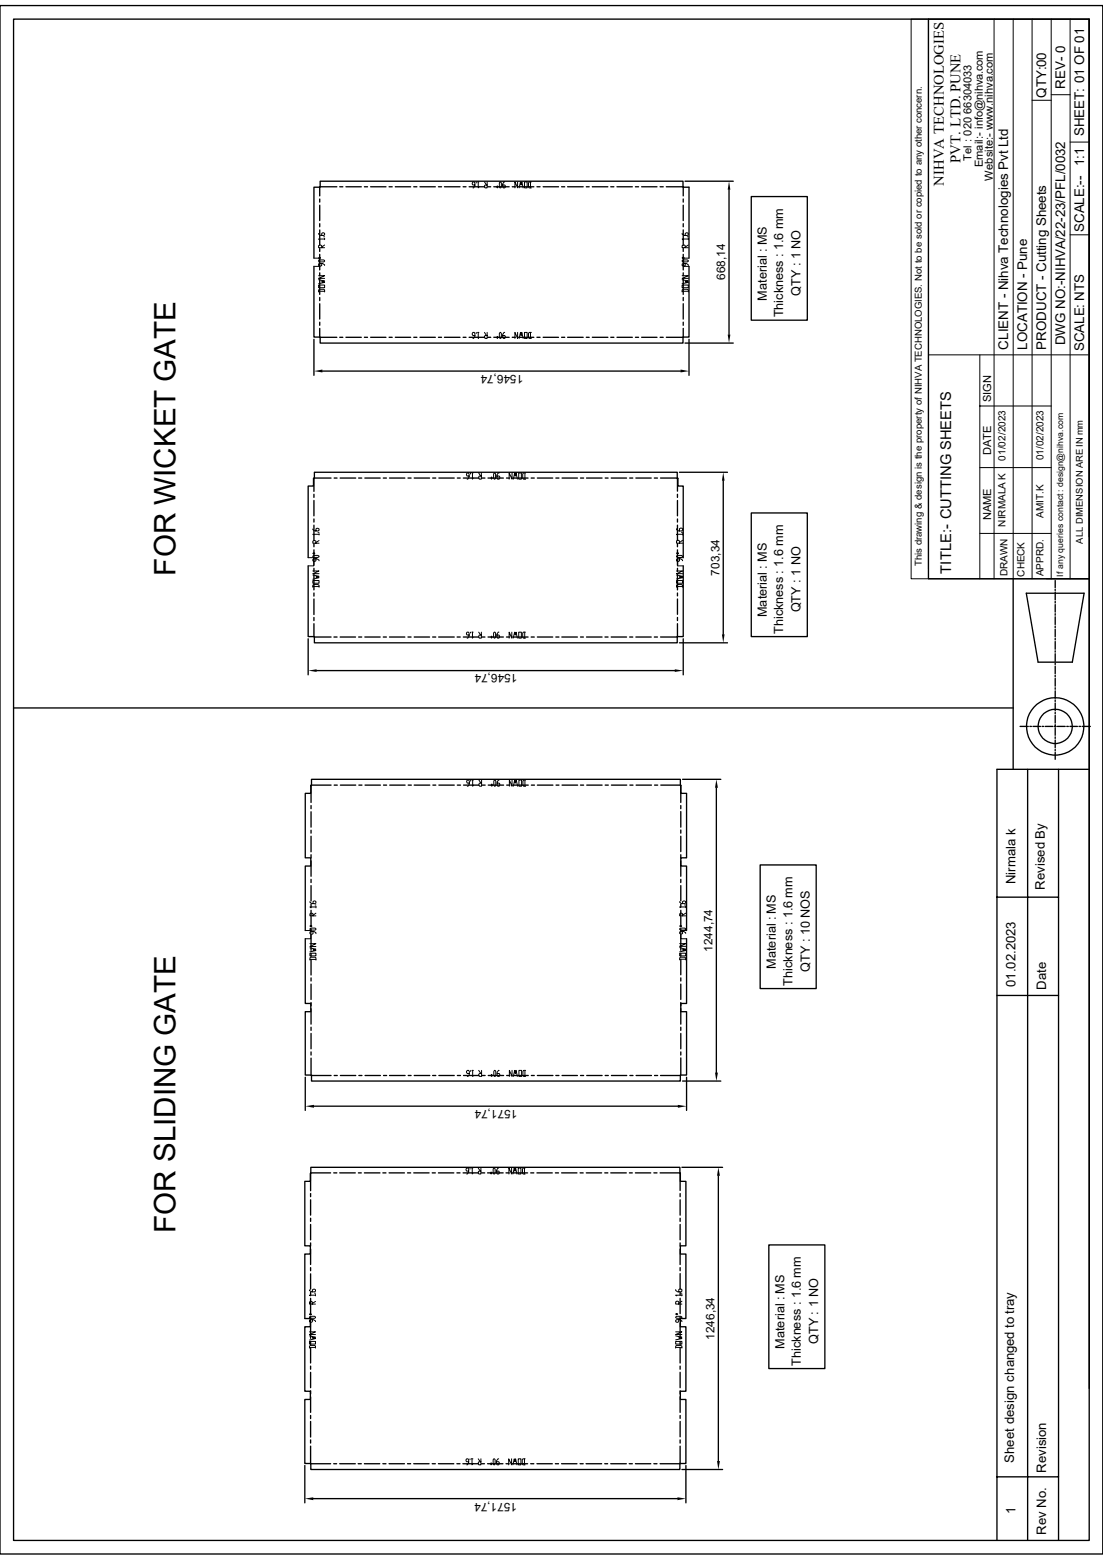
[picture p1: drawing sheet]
<svg xmlns="http://www.w3.org/2000/svg" width="210mm" height="297mm" viewBox="0 0 210 297" stroke-linecap="round" stroke-linejoin="round" font-family="sans-serif">
<g fill="none" stroke="#000" stroke-width=".25">
<path d="M0 1.1h210v294.8h-210zM2.6 3.6h204.8v289.7h-204.8zM176.8 3.6h30.6v106.6h-30.6zM207.4 3.6v98.6M60.9 35.6v1.7M60.9 37.9v.6M60.9 39.1v2.9M61 35.6h3.1M64.7 35.6h.6M65.9 35.6h2.9M69.4 35.6h.6M70.6 35.6h2.9"/>
<path d="M74.1 35.6h.6M75.3 35.6h2.9M78.8 35.6h.6M80 35.6h2.9M83.5 35.6h.6M84.6 35.6h3M88.2 35.6h.5M89.3 35.6h3M92.8 35.6h.6M94 35.6h2.9M97.5 35.6h.6M98.7 35.6h2.9"/>
<path d="M102.2 35.6h.6M103.4 35.6h2.9M106.9 35.6h.6M108.1 35.6h2.9M111.6 35.6h.6M112.8 35.6h2.9M116.3 35.6h.6M117.5 35.6h2.9M121 35.6h.6M122.2 35.6h2.9M125.7 35.6h.6M126.9 35.6h3.1"/>
<path d="M130.1 35.6v1.7M130.1 37.9v.6M130.1 39.1v2.9M130.4 34.5h9.2M138.8 36.1v27.6M143 37.4h10.7v23.6h-10.7zM59.8 50.7v13.5h1.2v1.1h69v-1.1h1.2v-13.5M59.8 49.1v-13.5h1.2v-1.1h69v1.1h1.2v13.5M60.9 42.6v.6M60.9 43.8v2.9M60.9 47.3v.6M60.9 48.4v3"/>
<path d="M60.9 51.9v.6M60.9 53.1v2.9M60.9 56.6v.6M60.9 57.8v2.9M130.1 42.6v.6M130.1 43.8v2.9M130.1 47.3v.6M130.1 48.4v3M130.1 51.9v.6M130.1 53.1v2.9M130.1 56.6v.6M130.1 57.8v2.9"/>
<path d="M59.8 64.6v6.9M60.9 61.3v.6M60.9 62.5v1.7M61 64.2h3.1M61.4 70.7h68.2M64.7 64.2h.6M65.9 64.2h2.9M69.4 64.2h.6M70.6 64.2h2.9M74.1 64.2h.6M75.3 64.2h2.9M78.8 64.2h.6"/>
<path d="M80 64.2h2.9M83.5 64.2h.6M84.6 64.2h3M88.2 64.2h.5M89.3 64.2h3M92.8 64.2h.6M94 64.2h2.9M97.5 64.2h.6M98.7 64.2h2.9M102.2 64.2h.6M103.4 64.2h2.9M106.9 64.2h.6"/>
<path d="M108.1 64.2h2.9M111.6 64.2h.6M112.8 64.2h2.9M116.3 64.2h.6M117.5 64.2h2.9M121 64.2h.6M122.2 64.2h2.9M125.7 64.2h.6M126.9 64.2h3.1M130.1 61.3v.6M130.1 62.5v1.7M130.4 65.3h9.2"/>
<path d="M131.2 64.6v6.9M59.8 91.1v2.5M59.8 94.1v.6M59.8 95.3v2.9M59.8 98.8v.6M59.8 100v2.9M59.9 91h3.1M63.6 91h.6M64.8 91h2.9M68.3 91h.6M69.5 91h2.9M73 91h.6"/>
<path d="M74.2 91h2.9M77.7 91h.6M78.9 91h2.9M82.4 91h.6M83.6 91h2.9M87.1 91h.5M88.2 91h3M91.7 91h.6M92.9 91h2.9M96.4 91h.6M97.6 91h2.9M101.1 91h.6"/>
<path d="M102.3 91h2.9M105.8 91h.6M107 91h2.9M110.5 91h.6M111.7 91h2.9M115.2 91h.6M116.4 91h2.9M119.9 91h.6M121.1 91h2.9M124.6 91h.6M125.8 91h3.1M129 94.1v.6"/>
<path d="M129 95.3v2.9M129 98.8v.6M129 100v2.9M129 91.1v2.4M129.4 89.9h9.1M137.7 91.5v29.3M143 97.7h10.7v23.5h-10.7zM58.7 106.2v-13.7h1v-1.4h.2v-1.2h69v1.2h.2v1.4h1v13.7M58.7 107.7v13.5h1.2v1.2h69v-1.2h1.2v-13.5M59.8 118.7v2.5M59.8 103.5v.6M59.8 104.7v2.9"/>
<path d="M59.8 108.2v.6M59.8 109.4v2.9M59.8 112.9v.6M59.8 114v3M59.8 117.6v.6M129 103.5v.6M129 104.7v2.9M129 108.2v.6M129 109.3v3M129 112.9v.6M129 114v3M129 117.6v.6"/>
<path d="M129 118.7v2.5M192.9 110.2v36.3M195.4 112.9h11l-2.2 13.2h-6.5zM200.9 110.5v1.4M200.9 112.2v.2M200.9 112.7v1.5M200.9 114.5v.3M200.9 115.1v1.4M200.9 116.8v.3M200.9 117.4v1.5M200.9 119.2v.3M200.9 119.8v1.4"/>
<path d="M207.4 110.2v36.3M2.6 134.8h190.3M58.7 121.6v6.9M59.9 121.3h3.1M60.3 127.7h68.2M63.6 121.3h.6M64.8 121.3h2.9M68.3 121.3h.6M69.5 121.3h2.9M73 121.3h.6M74.2 121.3h2.9M77.7 121.3h.6"/>
<path d="M78.9 121.3h2.9M82.4 121.3h.6M83.5 121.3h3M87 121.3h.6M88.2 121.3h2.9M91.7 121.3h.6M92.9 121.3h2.9M96.4 121.3h.6M97.6 121.3h2.9M101.1 121.3h.6M102.3 121.3h2.9M105.8 121.3h.6"/>
<path d="M107 121.3h2.9M110.5 121.3h.6M111.7 121.3h2.9M115.2 121.3h.6M116.4 121.3h2.9M119.9 121.3h.6M121.1 121.3h2.9M124.6 121.3h.6M125.8 121.3h3.1M129.4 122.4h9.1M130.1 121.6v6.9M194.2 138.3h1.6"/>
<path d="M196.1 138.3h.3M196.7 138.3h1.4M198.4 138.3h.3M199 138.3h1.5M200.8 138.3h.3M200.9 121.5v.3M200.9 122.1v1.5M200.9 123.9v.3M200.9 124.5v1.4M200.9 126.2v.3M200.9 126.8v1.5M200.9 128.6v.3"/>
<path d="M200.9 129.2v1.4M200.9 130.9v.3M200.9 131.5v1.5M200.9 133.3v.3M200.9 133.9v1.4M200.9 135.6v.3M200.9 136.2v1.5M200.9 138v.3M200.9 138.6v1.4M201.3 138.3h1.5M203.1 138.3h.3M203.7 138.3h1.4"/>
<path d="M205.4 138.3h.3M206 138.3h1.6M59.2 149.5v3.3M59.2 153.4v.6M59.2 154.6v2.9M59.2 158.1v.5M59.2 159.2v3M59.3 149.5h3.7M63.6 149.5h.6M64.8 149.5h2.9M68.3 149.5h.6M69.5 149.5h2.9"/>
<path d="M73 149.5h.6M74.2 149.5h2.9M77.7 149.5h.6M78.9 149.5h2.9M82.4 149.5h.6M83.6 149.5h2.9M87.1 149.5h.6M88.3 149.5h2.9M91.8 149.5h.6M93 149.5h2.9M96.5 149.5h.6M97.7 149.5h2.9"/>
<path d="M101.2 149.5h.6M102.3 149.5h3M105.9 149.5h.5M107 149.5h3M110.5 149.5h.6M111.7 149.5h2.9M115.2 149.5h.6M116.4 149.5h2.9M119.9 149.5h.6M121.1 149.5h2.9M124.6 149.5h.6M125.8 149.5h3.7"/>
<path d="M129.6 149.5l-.1-1.1h-70.2l-.1 2.6h-1.1v12.3h1.1v1.6h-1.1v12.3M129.6 149.5v1.5h1.1v12.3h-1.1v1.6h1.1v12.3M129.6 153.4v.6M129.6 154.5v3M129.6 158v.6M129.6 159.2v2.9M129.6 149.5v3.3M130 148.4h7.2M136.4 150v54.2M195.7 146.5v146.8M200.9 140.3v.3M200.9 140.9v1.5"/>
<path d="M200.9 142.7v.3M200.9 143.3v1.3M201.5 146.5v146.8M58.1 178.7v12.4h1.1v1.5h-1.1v12.1h1.2v1.1h70.2v-1.1h1.2v-12.1h-1.1v-1.5h1.1v-12.4M59.2 162.7v.6M59.2 163.9v2.9M59.2 167.4v.6M59.2 168.6v2.9M59.2 172.1v.6M59.2 173.3v2.9M59.2 176.8v.6M59.2 178v2.9"/>
<path d="M129.6 162.7v.6M129.6 163.9v2.9M129.6 167.4v.6M129.6 168.6v2.9M129.6 172.1v.6M129.6 173.3v2.9M129.6 176.8v.6M129.6 178v2.9M144.7 164.7h10.7v23.5h-10.7zM189.8 170.8h11.7M59.2 181.5v.6M59.2 182.7v2.9"/>
<path d="M59.2 186.2v.6M59.2 187.4v2.9M59.2 190.9v.6M59.2 192.1v2.9M59.2 195.6v.6M59.2 196.8v2.9M129.6 181.5v.6M129.6 182.7v2.9M129.6 186.2v.6M129.6 187.4v2.9M129.6 190.9v.6M129.6 192.1v2.9"/>
<path d="M129.6 195.6v.6M129.6 196.8v2.9M189.8 189.5h11.7M58.1 205.1v6.3M59.2 201.5v3.2M59.2 200.3v.6M59.3 204.8h3.7M59.8 210.6h69.3M63.6 204.8h.6M64.8 204.8h2.9M68.3 204.8h.6M69.5 204.8h2.9"/>
<path d="M73 204.8h.6M74.2 204.8h2.9M77.7 204.8h.6M78.9 204.8h2.9M82.4 204.8h.6M83.6 204.8h2.9M87.1 204.8h.6M88.3 204.8h2.9M91.8 204.8h.6M93 204.8h2.9M96.5 204.8h.6M97.7 204.8h2.9"/>
<path d="M101.2 204.8h.5M102.3 204.8h3M105.8 204.8h.6M107 204.8h2.9M110.5 204.8h.6M111.7 204.8h2.9M115.2 204.8h.6M116.4 204.8h2.9M119.9 204.8h.6M121.1 204.8h2.9M124.6 204.8h.6M125.8 204.8h3.7"/>
<path d="M129.6 200.3v.6M129.6 201.4v3.3M130 205.8h7.2M130.7 205.1v6.3M59.1 223.4v3.3M59.1 227.2v.6M59.1 228.4v3M59.1 231.9v.6M59.1 233.1v3M59.1 236.6v.6M59.1 237.8v2.9M59.2 223.3h3.7"/>
<path d="M59.2 222.2h70.3v2.7h1.1v12.3h-1.1v1.6h1.1v12.2h-1.1v1.6h1.1v12.3h-1.1v1.5h1.1v12.2h-1.2l.1 1.2h-70.3v-1.2h-1.2v-12.2h1.1v-1.5h-1.1v-12.3h1.1v-1.6h-1.1v-12.2h1.1v-1.6h-1.1v-12.3h1.1zM63.5 223.3h.6M64.7 223.3h2.9M68.2 223.3h.6M69.4 223.3h2.9M72.9 223.3h.6M74.1 223.3h2.9M77.6 223.3h.6M78.8 223.3h2.9M82.3 223.3h.6M83.5 223.3h2.9M87 223.3h.6"/>
<path d="M88.2 223.3h2.9M91.7 223.3h.6M92.8 223.3h3M96.4 223.3h.5M97.5 223.3h3M101 223.3h.6M102.2 223.3h3M105.7 223.3h.6M106.9 223.3h3M110.4 223.3h.6M111.6 223.3h3M115.1 223.3h.6"/>
<path d="M116.3 223.3h3M119.8 223.3h.6M121 223.3h2.9M124.5 223.3h.6M125.7 223.3h3.8M129.5 223.4v3.3M129.5 227.2v.6M129.5 228.4v3M129.5 231.9v.6M129.5 233.1v3M129.5 236.6v.6M129.5 237.8v2.9"/>
<path d="M129.8 222.2h7.8M136.8 223.9v54.3M146.4 237h10.7v23.6h-10.7zM59.1 241.3v.6M59.1 242.5v2.9M59.1 246v.6M59.1 247.2v2.9M59.1 250.7v.6M59.1 251.9v2.9M59.1 255.4v.6M59.1 256.6v2.9M129.5 241.3v.6"/>
<path d="M129.5 242.5v2.9M129.5 246v.6M129.5 247.2v2.9M129.5 250.7v.6M129.5 251.9v2.9M129.5 255.4v.6M129.5 256.6v2.9M58 279v7.1M59.1 260.1v.6M59.1 261.3v2.9M59.1 264.8v.6M59.1 266v2.9"/>
<path d="M59.1 269.5v.6M59.1 270.6v3M59.1 274.2v.5M59.1 275.3v3.3M59.2 278.7h3.7M63.5 278.7h.6M64.7 278.7h2.9M68.2 278.7h.6M69.4 278.7h2.9M72.9 278.7h.6M74.1 278.7h2.9M77.6 278.7h.6"/>
<path d="M78.8 278.7h2.9M82.3 278.7h.6M83.5 278.7h2.9M87 278.7h.6M88.1 278.7h3M91.7 278.7h.5M92.8 278.7h3M96.4 278.7h.5M97.5 278.7h3M101 278.7h.6M102.2 278.7h3M105.7 278.7h.6"/>
<path d="M106.9 278.7h3M110.4 278.7h.6M111.6 278.7h3M115.1 278.7h.6M116.3 278.7h3M119.8 278.7h.6M121 278.7h2.9M124.5 278.7h.6M125.7 278.7h3.8M129.5 260.1v.6M129.5 261.3v2.9M129.5 264.8v.6"/>
<path d="M129.5 265.9v3M129.5 269.5v.5M129.5 270.6v3M129.5 274.2v.5M129.5 275.3v3.3M129.8 279.8h7.8M130.6 279v7.1M207.4 264.3v-117.8h-17.6v146.8M59.6 285.3h69.4M189.8 281.2h11.7"/>
<circle cx="200.9" cy="138.3" r="3.3"/>
<circle cx="200.9" cy="138.3" r="5.5"/>
</g>
<g fill="none" stroke="#000" stroke-width=".19">
<path d="M173.5 3.6h3.3v106.6h-3.3zM176.8 3.6v104.8M189.3 3.6v106.6M192.9 3.6v106.6M196.5 19.1h3.7M196.5 3.6v106.6M200.2 18h3.6M200.2 3.6v106.6M203.8 3.6v106.6M90.4 35.2h-.4l-.1-.2 .1-.4h.3l.1 .2v.6l-.4 .4M90.7 34.6v.2M90.9 34.6h.3"/>
<path d="M91.1 34.6v1.2l.1-.2M92.2 34.6l.4 .6M92.8 34.6v1.2h-.4l-.2-.4 .2-.2h.4M94.7 35.4l.1 .2-.1 .2-.1-.2zM95.2 34.6l.3 .2v.8l-.2 .2-.2-.2v-.8zM96.1 34.6l-.4 .4v.6l.1 .2h.3l.1-.4-.1-.2h-.4M98.6 34.6v1.2l-.6-1.2v1.2M98.8 35.8l.3-1.2 .1 .6 .2-.6 .2 1.2M99.9 34.6h.5v1.2h-.5zM101 34.6v1.2M101.2 34.6h-.4l-.2 .2v.8l.2 .2h.4M203.8 27.1h3.6"/>
<path d="M59.8 49.1h1v1.6h-1M60.7 54.3h1.1v.5h-1.1zM60.7 49.1l.2-.1 .1 .1-.1 .1zM60.7 55.6v-.4l.2-.1h.7l.2 .1v.4M60.7 53.3l1.1 .2-.5 .1 .5 .2-1.1 .2M60.7 52.5h1.1l-1.1 .5h1.1M60.7 55.5h1.1M60.7 44.5l.3 .3h.6l.2-.1v-.2l-.4-.2-.1 .2v.3M60.7 49.6l.2-.1h.7l.2 .2-.2 .2h-.7zM61.3 47.2v-.4l-.3-.1-.3 .1v.4h1.1M61.3 50.2v.3l-.3 .2-.3-.2v-.2l.2-.1h.5l.4 .3M61.6 45.1h.2"/>
<path d="M61.8 45.5h-1.1l.2 .1M61.8 46.7l-.5 .3M61.8 45.4v.2M129.9 49.6l.2-.1h.8l.2 .2-.2 .2h-.8zM129.9 44.5l.4 .3h.6l.2-.1v-.2l-.2-.2-.4 .2v.3M129.9 54.3h1.2v.5h-1.2zM129.9 49.1l.2-.1 .2 .1-.2 .1zM129.9 55.6v-.4l.2-.1h.8l.2 .1v.4M129.9 53.3l1.2 .2-.6 .1 .6 .2-1.2 .2M129.9 52.5h1.2l-1.2 .5h1.2M129.9 55.5h1.2M130.5 50.2v.3l-.2 .2-.4-.2v-.2l.2-.1h.6l.4 .3"/>
<path d="M130.5 47.2v-.4l-.2-.1-.4 .1v.4h1.2M130.9 45.1h.2M131.1 45.5h-1.2l.2 .1M131.1 46.7l-.6 .3M131.1 45.4v.2M131.2 49.1h-1v1.6h1M203.8 44.7h3.6M90.4 63.9h-.4l-.1-.2 .1-.4h.3l.1 .2v.6l-.4 .3M90.7 63.3v.2M90.9 63.3h.3M91.1 63.3v1.1l.1-.1M92.2 63.3l.4 .6"/>
<path d="M92.8 63.3v1.1h-.4l-.2-.3 .2-.2h.4M94.7 64.1l.1 .2-.1 .1-.1-.1zM95.2 63.3l.3 .2v.8l-.2 .1-.2-.1v-.8zM96.1 63.3l-.4 .4v.6l.1 .1h.3l.1-.3-.1-.2h-.4M98.6 63.3v1.1l-.6-1.1v1.1M98.8 64.4l.3-1.1 .1 .6 .2-.6 .2 1.1M99.9 63.3h.5v1.1h-.5zM101 63.3v1.1M101.2 63.3h-.4l-.2 .2v.8l.2 .1h.4M176.8 67.6h30.6M186.6 67.6v42.6M186.6 77.3h13.6"/>
<path d="M89.3 90.6h-.4l-.1-.2 .1-.4h.3l.1 .3v.5l-.4 .4M89.6 90v.3M89.8 90h.3M90 90v1.2l.1-.2M91.1 90l.4 .6M91.7 90v1.2h-.4l-.2-.4 .2-.2h.4M93.6 90.8l.1 .2-.1 .2-.1-.2zM94.1 90l.3 .3v.7l-.2 .2-.2-.2v-.7zM95 90h-.1l-.3 .4v.6l.1 .2h.3l.2-.4-.2-.2h-.4M97.5 90v1.2l-.6-1.2v1.2M97.7 91.2l.3-1.2 .1 .6 .2-.6 .2 1.2M98.8 90h.5v1.2h-.5z"/>
<path d="M99.9 90v1.2M100.1 90h-.4l-.2 .3v.7l.2 .2h.4M186.6 89h13.6M58.7 106.2h1v1.5h-1M59.6 110.5h1.1v.5h-1.1zM59.6 105.4l.2-.2 .1 .2-.1 .1zM59.6 111.8v-.4l.2-.1h.7l.2 .1v.4M59.6 109.5l1.1 .2-.5 .2 .5 .1-1.1 .3M59.6 108.7h1.1l-1.1 .5h1.1M59.6 111.7h1.1M59.6 100.7l.3 .4h.6l.2-.1v-.3l-.4-.1-.1 .1v.4M59.6 105.9l.2-.2h.7l.2 .3-.2 .1h-.7z"/>
<path d="M60.2 103.4v-.4l-.3-.1-.3 .1v.4h1.1M60.2 106.4v.4l-.3 .1-.3-.1v-.3l.2-.1h.5l.4 .4M60.5 101.3h.2M60.7 101.7h-1.1l.2 .2M60.7 102.9l-.5 .4M60.7 101.6v.3M128.8 100.7v.1l.4 .3h.6l.2-.1v-.3l-.2-.2-.4 .2v.4M128.8 110.5h1.2v.5h-1.2zM128.8 105.3l.2-.1 .2 .1-.2 .2zM128.8 111.8v-.4l.2-.1h.8l.2 .1v.4M128.8 109.5l1.2 .2-.6 .2 .6 .1-1.2 .2M128.8 108.7h1.2l-1.2 .5h1.2"/>
<path d="M128.8 111.7h1.2M128.8 105.9l.2-.2h.8l.2 .3-.2 .1h-.8zM129.4 103.4v-.4l-.2-.1-.4 .1v.4h1.2M129.4 106.4v.4l-.2 .1-.4-.1v-.3l.2-.1h.6l.4 .4M129.8 101.3h.2M130 101.7h-1.2l.2 .2M130 102.9l-.6 .4M130 101.6v.3M130.1 106.2h-1.1v1.5h1.1M176.8 110.2h30.6M186.6 101.6h13.6M89.3 120.9h-.4l-.1-.2 .1-.3h.3l.1 .1v.6l-.4 .4"/>
<path d="M89.6 120.4v.1M89.8 120.4h.3M90 120.4v1.1l.1-.2M91.1 120.4l.4 .5M91.7 120.4v1.1h-.4l-.2-.2 .2-.4h.4M93.6 121.1l.1 .2-.1 .2-.1-.2zM94.1 120.4l.3 .1v.8l-.2 .2-.2-.2v-.8zM95 120.4l-.4 .3v.6l.1 .2h.3l.1-.2-.1-.4h-.4M97.5 120.4v1.1l-.6-1.1v1.1M97.7 121.5l.3-1.1 .1 .5 .2-.5 .2 1.1M98.8 120.4h.5v1.1h-.5zM99.9 120.4v1.1"/>
<path d="M100 120.4h-.3l-.2 .1v.8l.2 .2h.3M89.4 149.1h-.4l-.1-.2 .1-.4h.2l.2 .2v.6l-.4 .4M89.6 148.5v.2M89.9 148.5h.2M90 148.5v1.2l.1-.2M91.2 148.5l.4 .6M91.7 148.5v1.2h-.4l-.1-.4 .1-.2h.4M93.6 149.3l.2 .2-.2 .2-.1-.2zM94.1 148.5l.3 .2v.8l-.1 .2-.3-.2v-.8zM95 148.5l-.3 .4v.6l.1 .2h.2l.2-.4-.2-.2h-.3M97.5 148.5v1.2l-.5-1.2v1.2M97.7 149.7l.3-1.2 .1 .6 .2-.6 .3 1.2"/>
<path d="M98.8 148.5h.5v1.2h-.5zM99.9 148.5v1.2M100.1 148.5h-.4l-.1 .2v.8l.1 .2h.4M58.1 177.2h1.1v1.5h-1.1M59 171.7l.4 .3h.6l.2-.1v-.2l-.4-.2-.2 .2v.3M59 176.3l.2-.1 .2 .1-.2 .1zM59 179.7h1.2l-1.2 .5h1.2M59 176.8l.2-.1h.8l.2 .3-.2 .1h-.8zM59.6 174.4v-.4l-.2-.1-.4 .1v.4h1.2M59.6 177.3v.5l-.2 .1-.4-.1v-.3l.2-.2h.6l.4 .3v.2M60 172.3h.2M60.2 172.7h-1.2l.2 .1"/>
<path d="M60.2 173.9l-.6 .3M60.2 172.6v.2M129.4 176.3l.2-.1 .2 .1-.2 .1zM129.4 179.7h1.2l-1.2 .5h1.2M129.4 176.8l.2-.1h.7l.3 .3-.3 .1h-.7zM129.4 171.7l.4 .3h.5l.3-.1v-.2l-.3-.2-.3 .2v.3M130 174.4v-.4l-.2-.1-.4 .1v.4h1.2M130 177.3v.4l-.2 .1-.4-.1v-.2l.2-.2h.6l.4 .4M130.3 172.3h.3M130.6 172.7h-1.2l.2 .1M130.6 173.9l-.6 .3M130.6 172.6v.2"/>
<path d="M130.7 177.2h-1.1v1.5h1.1M59 181.5h1.2v.5h-1.2zM59 182.8v-.4l.2-.2h.8l.2 .2v.4M59 180.5l1.2 .2-.6 .1 .6 .2-1.2 .2M59 182.7h1.2M129.4 181.5h1.2v.5h-1.2zM129.4 182.8v-.4l.2-.2h.7l.3 .2v.4M129.4 180.4l1.2 .3-.6 .1 .6 .2-1.2 .2M129.4 182.6h1.2M89.4 204.4h-.4l-.2-.2 .2-.4h.2l.2 .2v.6l-.4 .3M89.6 203.8v.2M89.9 203.8h.2"/>
<path d="M90 203.8v1.1l.1-.1M91.1 203.8l.5 .6M91.7 203.8v1.1h-.4l-.2-.3 .2-.2h.4M93.6 204.6l.2 .2-.2 .1-.1-.1zM94.1 203.8l.3 .2v.8l-.1 .1-.3-.1v-.8zM95 203.8l-.3 .4v.6l.1 .1h.2l.2-.3-.2-.2h-.3M97.5 203.8v1.1l-.5-1.1v1.1M97.7 204.9l.3-1.1 .1 .6 .2-.6 .2 1.1M98.8 203.8h.5v1.1h-.5zM99.9 203.8v1.1M100.1 203.8h-.4l-.1 .2v.8l.1 .1h.4M89.2 223h-.3l-.2-.2 .2-.4h.2l.1 .2v.5l-.3 .4"/>
<path d="M89.5 222.4v.2M89.8 222.4h.2M89.9 222.4v1.1l.1-.1M91.1 222.4l.3 .6M91.6 222.4v1.1h-.4l-.1-.4 .1-.1h.4M93.5 223.1l.1 .3-.1 .1-.1-.1zM94 222.4l.3 .2v.8l-.2 .1-.2-.1v-.8zM95 222.4l-.4 .4v.6l.1 .1h.3l.1-.4-.1-.1h-.4M97.4 222.4v1.1l-.5-1.1v1.1M97.7 223.5l.2-1.1 .1 .6 .2-.6 .2 1.1M98.7 222.4h.5v1.1h-.5zM99.9 222.4v1.1"/>
<path d="M100 222.4h-.4l-.1 .2v.8l.1 .1h.4M58.9 250.7l.2-.1h.8l.2 .3-.2 .1h-.8zM58.9 255.4h1.2v.5h-1.2zM58.9 256.7v-.4l.2-.1h.8l.2 .1v.4M58.9 254.3l1.2 .3-.6 .1 .6 .1-1.2 .3M58.9 253.6h1.2l-1.2 .5h1.2M58.9 256.5h1.2M58.9 245.6l.4 .4h.6l.2-.2v-.2l-.2-.2-.4 .2v.4M59.1 250.1l.2 .1-.2 .2-.2-.2zM59.5 251.2v.4l-.2 .2-.4-.2v-.2l.2-.2h.6l.4 .4M59.5 248.3v-.4l-.2-.1-.4 .1v.4h1.2M59.9 246.2h.2"/>
<path d="M60.1 246.6h-1.2l.2 .1M60.1 247.8l-.6 .4M60.1 246.5v.2M128.7 255.4h1.1v.5h-1.1zM128.7 250.2l.2-.1 .1 .1-.1 .1zM128.7 256.7v-.4l.2-.1h.7l.2 .1v.4M128.7 254.3l1.1 .3-.6 .1 .6 .1-1.1 .3M128.7 253.6h1.1l-1.1 .5h1.1M128.7 256.5h1.1M128.7 250.7l.2-.1h.7l.2 .3-.2 .1h-.7zM128.7 245.5v.2l.3 .3h.6l.2-.2v-.3l-.4-.1-.2 .1v.5M129.2 248.3v-.4l-.2-.2-.3 .2v.4h1.1"/>
<path d="M129.2 251.2v.4l-.2 .2-.3-.2v-.2l.2-.2h.5l.4 .4M129.6 246.2h.2M129.8 246.6h-1.1l.2 .1M129.8 247.7l-.6 .5M129.8 246.5v.2M89.2 278.3h-.3l-.2-.2 .2-.4h.2l.1 .2v.6l-.3 .4M89.5 277.7v.2M89.7 277.7h.3M89.9 277.7v1.2l.1-.2M91.1 277.7l.3 .6M91.6 277.7v1.2h-.4l-.1-.2 .1-.4h.4M93.5 278.5l.1 .2-.1 .2-.1-.2z"/>
<path d="M94 277.7l.3 .2v.8l-.2 .2-.2-.2v-.8zM95 277.7l-.5 .4v.6l.2 .2h.3l.1-.2-.1-.4h-.5M97.4 277.7v1.2l-.5-1.2v1.2M97.7 278.9l.2-1.2 .1 .6 .2-.6 .2 1.2M98.7 277.7h.5v1.2h-.5zM99.9 277.7v1.2M100 277.7h-.4l-.2 .2v.8l.2 .2h.4"/>
</g>
<g fill="#000">
<path d="M138.8 34.5l.3 1.6h-.5zM59.8 70.7l1.6-.3v.5zM129.6 70.4l1.6 .3-1.6 .2zM138.6 63.7h.5l-.3 1.6zM137.7 89.9l.3 1.6h-.5zM58.7 127.7l1.6-.3v.5zM128.5 127.4l1.6 .3-1.6 .2zM137.5 120.8h.5l-.3 1.6zM136.4 148.4l.3 1.6h-.6zM58.1 210.6l1.7-.2v.5zM129.1 210.4l1.6 .2-1.6 .3zM136.1 204.2h.6l-.3 1.6z"/>
<path d="M136.8 222.2l.3 1.7h-.6zM136.5 278.2h.6l-.3 1.6zM58 285.3l1.6-.2v.5zM129 285.1l1.6 .2-1.6 .3z"/>
</g>
<g font-size="5.6">
<text x="33.4" y="109.6" transform="rotate(-90 33.4 109.6)">FOR WICKET GATE</text>
<text x="33.4" y="234.7" transform="rotate(-90 33.4 234.7)">FOR SLIDING GATE</text>
</g>
<g font-size="2.8">
<text x="179.7" y="35.3" transform="rotate(-90 179.7 35.3)">NIHVA TECHNOLOGIES</text>
<text x="182.9" y="31" transform="rotate(-90 182.9 31)">PVT. LTD. PUNE</text>
<text x="181.1" y="109.2" transform="rotate(-90 181.1 109.2)">TITLE:- CUTTING SHEETS</text>
</g>
<g font-size="2.5">
<text x="202.8" y="16.9" transform="rotate(-90 202.8 16.9)">REV- 0</text>
<text x="199.2" y="18.6" transform="rotate(-90 199.2 18.6)">QTY:00</text>
<text x="206.5" y="25.9" transform="rotate(-90 206.5 25.9)">SHEET: 01 OF 01</text>
<text x="206.5" y="31.7" transform="rotate(-90 206.5 31.7)">1:1</text>
<text x="206.5" y="44.2" transform="rotate(-90 206.5 44.2)">SCALE:--</text>
<text x="202.8" y="65.7" transform="rotate(-90 202.8 65.7)">DWG NO:-NIHVA/22-23/PFL/0032</text>
<text x="191.9" y="66.5" transform="rotate(-90 191.9 66.5)">CLIENT - Nihva Technologies Pvt Ltd</text>
<text x="195.6" y="66.6" transform="rotate(-90 195.6 66.6)">LOCATION - Pune</text>
<text x="199.2" y="66.6" transform="rotate(-90 199.2 66.6)">PRODUCT - Cutting Sheets</text>
<text x="206.5" y="66.9" transform="rotate(-90 206.5 66.9)">SCALE: NTS</text>
<text x="193.3" y="168.4" transform="rotate(-90 193.3 168.4)">Nirmala k</text>
<text x="198.9" y="169.4" transform="rotate(-90 198.9 169.4)">Revised By</text>
<text x="193.3" y="187.9" transform="rotate(-90 193.3 187.9)">01.02.2023</text>
<text x="199.2" y="188.4" transform="rotate(-90 199.2 188.4)">Date</text>
<text x="193.1" y="278.5" transform="rotate(-90 193.1 278.5)">Sheet design changed to tray</text>
<text x="199.2" y="280.4" transform="rotate(-90 199.2 280.4)">Revision</text>
<text x="193.3" y="288.3" transform="rotate(-90 193.3 288.3)">1</text>
<text x="199.2" y="292.2" transform="rotate(-90 199.2 292.2)">Rev No.</text>
</g>
<g font-size="2.4">
<text x="146" y="57.2" transform="rotate(-90 146 57.2)">Material : MS</text>
<text x="152.4" y="56.3" transform="rotate(-90 152.4 56.3)">QTY : 1 NO</text>
<text x="149.1" y="60.4" transform="rotate(-90 149.1 60.4)">Thickness : 1.6 mm</text>
<text x="146" y="117.5" transform="rotate(-90 146 117.5)">Material : MS</text>
<text x="152.4" y="116.6" transform="rotate(-90 152.4 116.6)">QTY : 1 NO</text>
<text x="149.1" y="120.7" transform="rotate(-90 149.1 120.7)">Thickness : 1.6 mm</text>
<text x="147.7" y="184.5" transform="rotate(-90 147.7 184.5)">Material : MS</text>
<text x="154.2" y="185" transform="rotate(-90 154.2 185)">QTY : 10 NOS</text>
<text x="150.9" y="187.7" transform="rotate(-90 150.9 187.7)">Thickness : 1.6 mm</text>
<text x="149.4" y="256.8" transform="rotate(-90 149.4 256.8)">Material : MS</text>
<text x="155.8" y="255.9" transform="rotate(-90 155.8 255.9)">QTY : 1 NO</text>
<text x="152.5" y="260" transform="rotate(-90 152.5 260)">Thickness : 1.6 mm</text>
</g>
<g font-size="2.2">
<text x="138.1" y="53.3" transform="rotate(-90 138.1 53.3)">668,14</text>
<text x="99.7" y="71.4" transform="rotate(-180 99.7 71.4)">1546,74</text>
<text x="137" y="109.6" transform="rotate(-90 137 109.6)">703,34</text>
<text x="98.6" y="128.4" transform="rotate(-180 98.6 128.4)">1546,74</text>
<text x="135.7" y="181.3" transform="rotate(-90 135.7 181.3)">1244,74</text>
<text x="98.6" y="211.3" transform="rotate(-180 98.6 211.3)">1571,74</text>
<text x="136.1" y="255.1" transform="rotate(-90 136.1 255.1)">1246,34</text>
<text x="98.5" y="286.1" transform="rotate(-180 98.5 286.1)">1571,74</text>
</g>
<g font-size="2.1">
<text x="185" y="30.6" transform="rotate(-90 185 30.6)">Tel : 020 66304033</text>
<text x="187.1" y="31.9" transform="rotate(-90 187.1 31.9)">Email:- info@nihva.com</text>
<text x="189" y="34.4" transform="rotate(-90 189 34.4)">Website:- www.nihva.com</text>
<text x="188.7" y="76.6" transform="rotate(-90 188.7 76.6)">SIGN</text>
<text x="188.7" y="86.6" transform="rotate(-90 188.7 86.6)">DATE</text>
<text x="188.7" y="99" transform="rotate(-90 188.7 99)">NAME</text>
</g>
<g font-size="1.9">
<text x="191.5" y="87.7" transform="rotate(-90 191.5 87.7)">01/02/2023</text>
<text x="198.7" y="87.7" transform="rotate(-90 198.7 87.7)">01/02/2023</text>
<text x="191.5" y="100.3" transform="rotate(-90 191.5 100.3)">NIRMALA K</text>
<text x="198.7" y="98.6" transform="rotate(-90 198.7 98.6)">AMIT.K</text>
<text x="191.9" y="109.7" transform="rotate(-90 191.9 109.7)">DRAWN</text>
<text x="195.1" y="109.8" transform="rotate(-90 195.1 109.8)">CHECK</text>
<text x="198.7" y="109.7" transform="rotate(-90 198.7 109.7)">APPRD.</text>
</g>
<g font-size="1.8">
<text x="175.5" y="107.8" transform="rotate(-90 175.5 107.8)">This drawing &amp; design is the property of NIHVA TECHNOLOGIES. Not to be sold or copied to any other concern.</text>
<text x="206.2" y="103.5" transform="rotate(-90 206.2 103.5)">ALL DIMENSION ARE IN mm</text>
</g>
<text font-size="1.7" x="202.4" y="109.8" transform="rotate(-90 202.4 109.8)">If any queries contact : design@nihva.com</text>
</svg>
